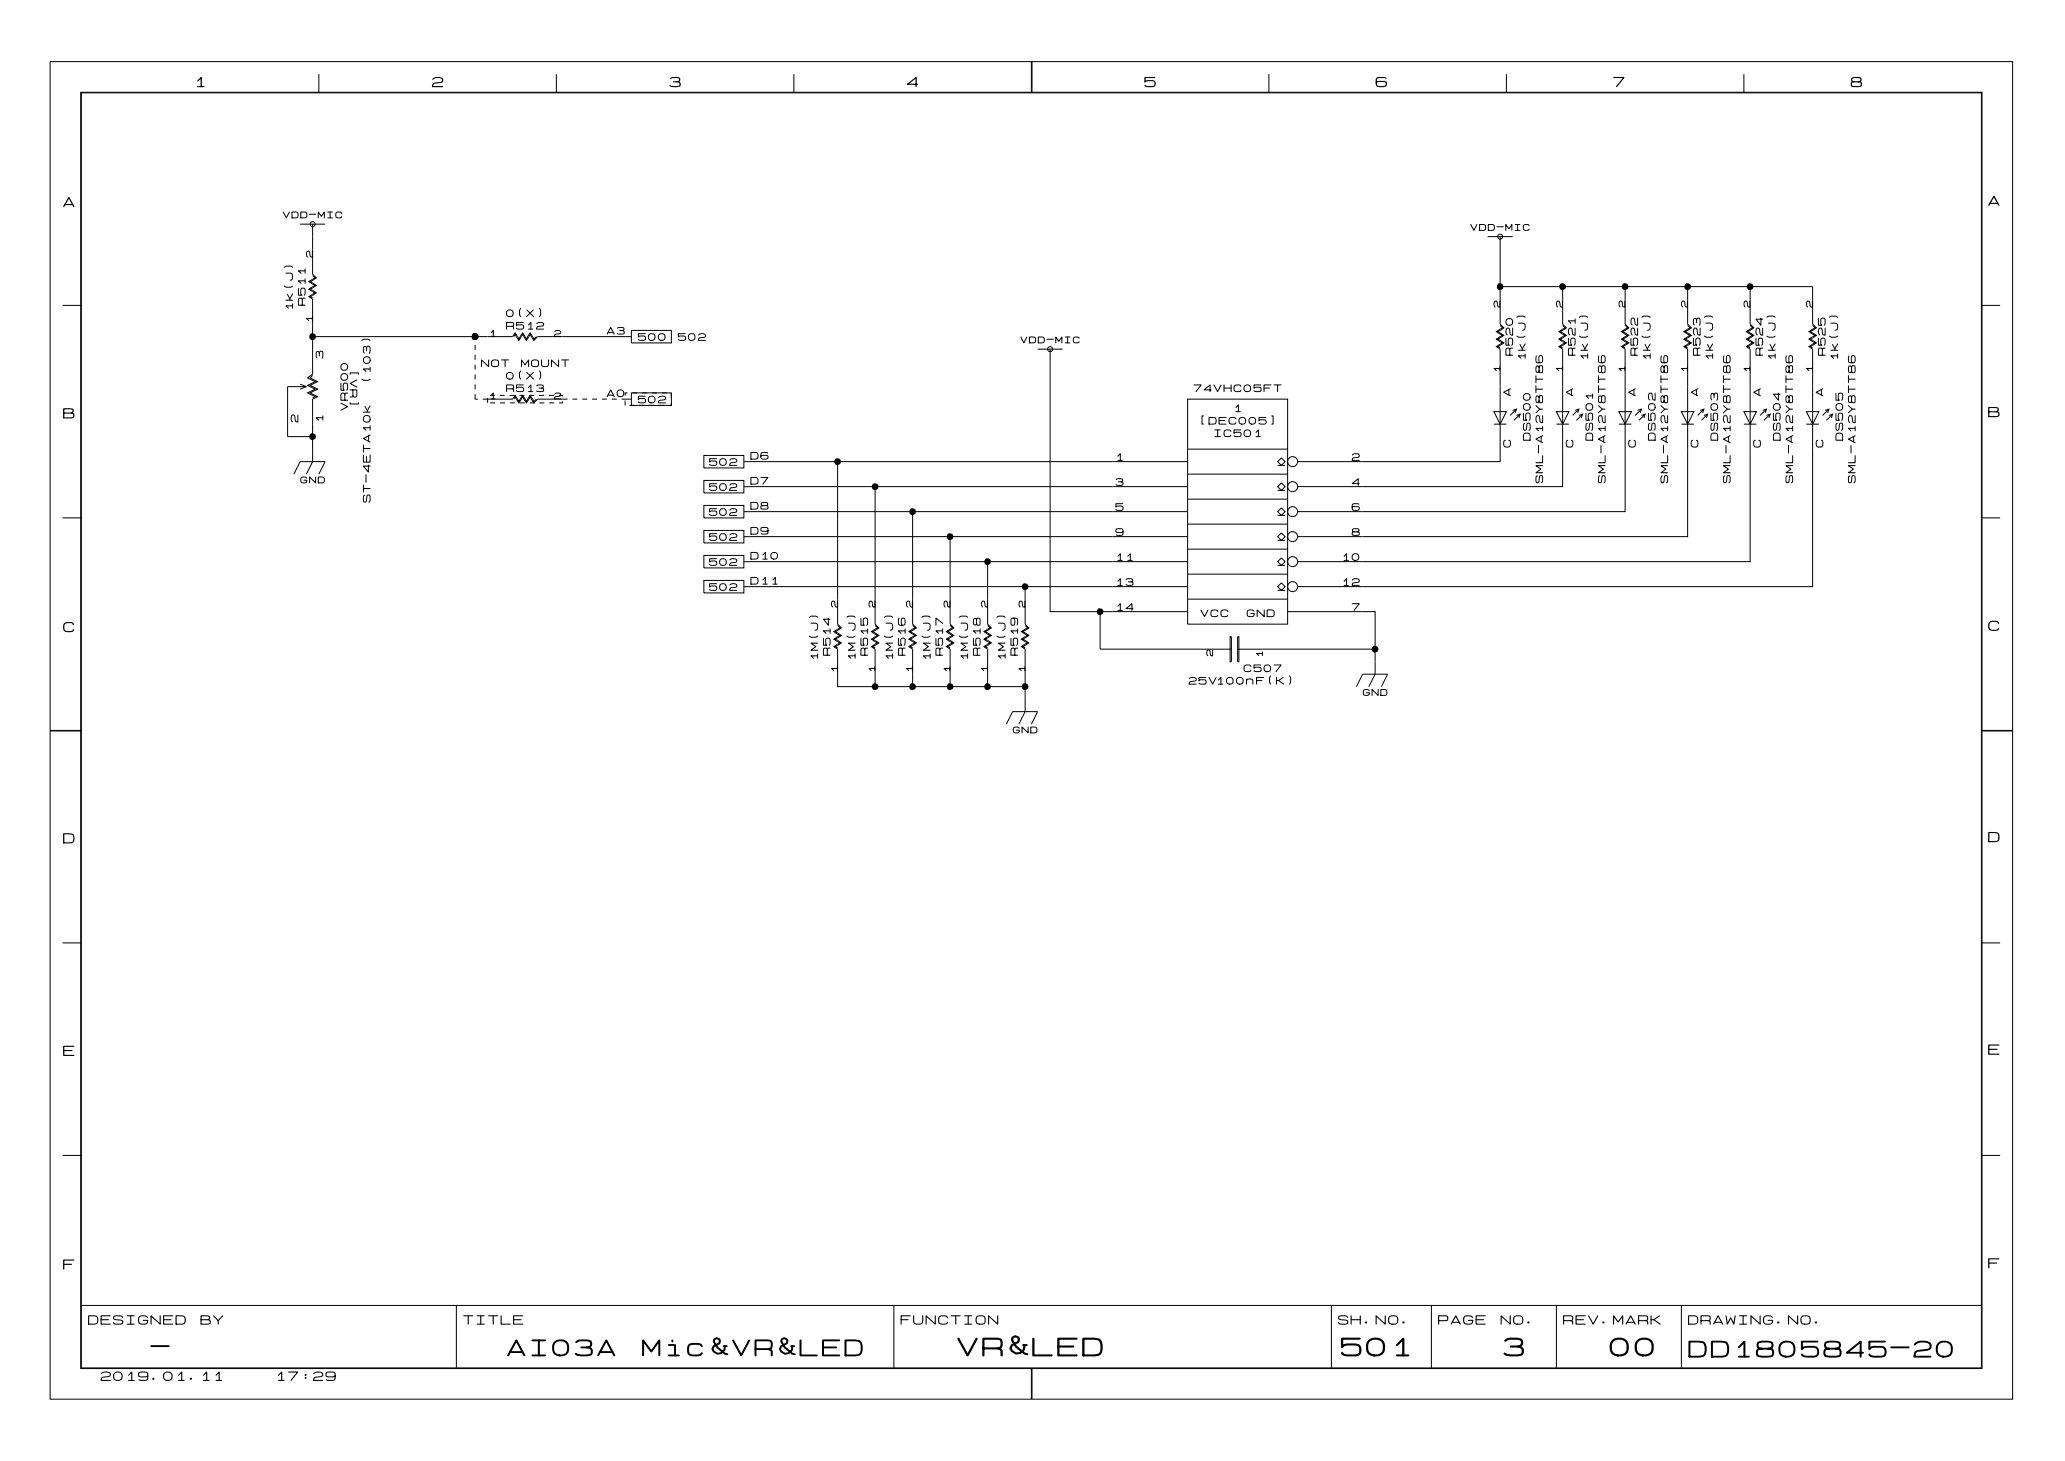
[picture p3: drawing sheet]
<svg xmlns="http://www.w3.org/2000/svg" width="297mm" height="210mm" viewBox="0 0 297 210" stroke-linecap="round" stroke-linejoin="round" font-family="sans-serif">
<g fill="none" stroke="#000" stroke-width=".14">
<path d="M7.2 8.9h282v192.1h-282zM11.6 13.3h273.2v183.3h-273.2zM11.7 13.3h273v183.2h-273zM45.8 10.6v2.7M79.9 10.6v2.7M114.1 10.6v2.7M148.2 8.9v4.4M148.3 8.9v4.4M182.3 10.6v2.7M216.4 10.6v2.7M250.6 10.6v2.7M43.1 32.2h3.6"/>
<path d="M44.9 39.6l.4 .3-.9 .6 .9 .5-.9 .5 .9 .6-.9 .5 .5 .4v3.6M44.9 32.2v7.2l.6 .5-.9 .6 .9 .5-.9 .5 .9 .6-.9 .5 .3 .2M213.7 34h3.6M215.5 35.8v7.2M215.5 34v1.8M9 43.9h2.7M43.1 55.2l.9 .3M44 55.5h-2.7v7.2M44 55.5l-.9 .4M44.9 53.9l-.3 .4 1 .5-1 .6 1 .5-1 .5 1 .6-.7 .3v3.6M44.9 46.6v7.2l-.7 .5 1.1 .5-1.1 .6 1.1 .5-1.1 .5 1.1 .6-.4 .2M44.9 48.4h25.2"/>
<path d="M68.3 56.6v.7h.3M68.3 48.4v.5M68.3 49.6v.7M68.3 51v.7M68.3 52.4v.7M68.3 53.8v.7M68.3 55.2v.7M69.3 57.3h.8M70.1 57.3h3.5l.4-.5 .5 .9 .6-.9 .5 .9 .6-.9 .5 .9 .4-.4M70.1 57.2v.7M70.1 48.4h3.6l.3-.6 .5 .9 .6-.9 .5 .9 .6-.9 .5 .9 .4-.3M70.4 56.8h.7"/>
<path d="M70.4 57.9h.7M71.8 56.8h.7M71.8 57.9h.8M73.2 56.8h.7M73.3 57.9h.7M73.8 57.3l.2-.3 .5 .9 .6-.9 .5 .9 .6-.9 .5 .9 .5-.6h3.6M73.8 48.4l.2-.4 .5 .9 .6-.9 .5 .9 .6-.9 .5 .9 .5-.5h3.6M74.6 56.8h.7M74.7 57.9h.7M76 56.8h.8M76.1 57.9h.7M77.5 56.8h.7"/>
<path d="M77.5 57.9h.7M78.9 56.8h.7M78.9 57.9h.7M80.3 56.8h.5v.2M80.8 57.7v.2h-.5M80.8 57.3h.7M80.8 48.4h9M82.2 57.3h.8M83.7 57.3h.7M85.1 57.3h.7M86.5 57.3h.7M87.9 57.3h.7"/>
<path d="M89.3 57.3h.5M89.8 57.5v.7M89.8 48.4h.9M89.8 57.3h.9M90.1 56.4h-.3v.4M90.4 58.2h.7M90.7 47.5h5.8v1.8h-5.8zM90.7 56.4h5.8v1.8h-5.8zM90.8 56.4h.8M91.8 58.2h.8M92.3 56.4h.7M93.3 58.2h.7"/>
<path d="M93.7 56.4h.7M94.7 58.2h.7M95.1 56.4h.7M96.5 57.9v.3h-.4M96.5 56.5v.7M149.1 50.2h3.6M150.9 52v35.9h19.7M150.9 50.2v1.8M170.6 57.3h14.4v32.4h-14.4zM214.6 59.1h1.8l-.9 1.8zM215.5 41.2h44.9v5.4l.6 .5-.9 .5 .9 .6-.9 .5 .9 .6-.9 .5 .3 .2M215.5 46.7l.4 .4-.9 .5 .9 .6-.9 .5 .9 .6-.9 .5 .5 .4v14.3"/>
<path d="M215.5 43v3.6l.6 .5-.9 .5 .9 .6-.9 .5 .9 .6-.9 .5 .3 .2M217.3 59l.6-.2-.2 .5M217.9 58.8l-.9 .9M217.9 59.7l.5-.2-.2 .5M218.4 59.5l-.9 .9M223.6 59.1h1.8l-.9 1.8zM224.5 41.2v5.4l.5 .5-.8 .5 .8 .6-.8 .5 .8 .6-.8 .5 .3 .2M224.5 46.8l.4 .3-.9 .5 .9 .6-.9 .5 .9 .6-.9 .5 .5 .4v19.7h-38.1M226.3 59l.5-.2-.1 .5M226.8 58.8l-.9 .9M226.8 59.7l.6-.2-.2 .5M227.4 59.5l-.9 .9"/>
<path d="M232.6 59.1h1.8l-.9 1.8zM233.5 41.2v5.4l.5 .5-.9 .5 .9 .6-.9 .5 .9 .6-.9 .5 .4 .2M233.5 46.7l.3 .4-.8 .5 .8 .6-.8 .5 .8 .6-.8 .5 .5 .4v14.3M235.3 59l.5-.2-.2 .5M235.8 58.8l-.9 .9M235.8 59.7l.6-.2-.2 .5M236.4 59.5l-.9 .9M241.6 59.1h1.8l-.9 1.8zM242.5 41.2v5.4l.5 .5-.9 .5 .9 .6-.9 .5 .9 .6-.9 .5 .4 .2M242.5 46.7l.3 .4-.9 .5 .9 .6-.9 .5 .9 .6-.9 .5 .6 .4v26.9h-56.1M244.3 59l.5-.2-.2 .5M244.8 58.8l-.9 .9"/>
<path d="M244.8 59.7l.5-.2-.1 .5M245.3 59.5l-.9 .9M250.6 59.1h1.7l-.9 1.8zM251.4 41.2v5.4M251.4 49.1l.4 .2-.9 .5 .5 .4M251.4 48.9l.6 .4-.9 .5 .3 .2M251.4 47.3l-.5 .3 .9 .6-.9 .5 .5 .4M251.4 46.6l.6 .5-.9 .5 .9 .6-.9 .5 .3 .2M251.4 46.7l.4 .4-.4 .2M251.4 50.2v30.5h-65M253.2 59l.6-.2-.2 .5M253.8 58.8l-.9 .9"/>
<path d="M253.8 59.7l.5-.2-.2 .5M254.3 59.5l-.9 .9M259.5 59.1h1.8l-.9 1.8zM260.4 46.7l.4 .4-.9 .5 .9 .6-.9 .5 .9 .6-.9 .5 .5 .4v34.1h-74M262.2 59l.6-.2-.2 .5M262.8 58.8l-.9 .9M262.8 59.7l.5-.2-.2 .5M263.3 59.5l-.9 .9M284.7 43.9h2.7M9 74.4h2.7M41.3 62.7h3.6M42.2 68.1l.9-1.8h3.6l-.9 1.8"/>
<path d="M44.9 60.9v5.4l-.9 1.8M101.1 65.4h5.8v1.8h-5.8zM101.1 69h5.8v1.8h-5.8zM101.1 72.6h5.8v1.8h-5.8zM101.1 76.2h5.8v1.8h-5.8zM101.1 79.8h5.8v1.8h-5.8zM106.9 66.3h.9M120.3 66.3v19.8M125.7 69.9v16.2M131.1 73.5v16.2l.6 .5-.9 .5 .9 .6-.9 .5 .9 .6-.9 .5 .3 .2M136.5 77.1v12.6l.5 .5-.9 .5 .9 .6-.9 .5 .9 .6-.9 .5 .4 .2M170.6 66.3h-62.8"/>
<path d="M170.6 69.9h-63.7M170.6 73.5h-63.7M170.6 77.1h-63.7M170.6 64.5h14.4M170.6 71.7h14.4M170.6 78.9h14.4M170.6 75.3h14.4M170.6 68.1h14.4M183.6 66.3l.5-.5 .5 .5-.5 .6zM183.6 69.9l.5-.5 .5 .5-.5 .6zM183.6 73.5l.5-.5 .5 .5-.5 .5zM183.6 77.1l.5-.5 .5 .5-.5 .5z"/>
<path d="M183.6 66.9h1M183.6 70.5h1M183.6 74h1M183.6 77.6h1M214.6 60.9h1.8M215.5 64.5v1.8h-29.1M223.6 60.9h1.8M232.6 60.9h1.8M233.5 64.5v9h-47.1M241.6 60.9h1.8M250.6 60.9h1.7M259.5 60.9h1.8"/>
<path d="M284.7 74.4h2.7M101.1 83.4h5.8v1.8h-5.8zM120.3 96.9v1.8h21.6M120.3 89.9l.4 .3-.9 .6 .9 .5-.9 .5 .9 .6-.9 .5 .5 .4v3.6M120.3 86.1v3.6l.6 .5-.9 .6 .9 .5-.9 .5 .9 .6-.9 .5 .3 .2M125.7 96.9v1.8M125.7 89.9l.4 .3-.9 .6 .9 .5-.9 .5 .9 .6-.9 .5 .5 .4v3.6M125.7 86.1v3.6l.6 .5-.9 .6 .9 .5-.9 .5 .9 .6-.9 .5 .3 .2M131.1 92.5l-.5 .4 .5 .4v5.4M131.1 89.9l.4 .3-.9 .5 .9 .6-.9 .5 .5 .4M131.1 92.2l.4 .2-.4 .2M136.5 89.9l.4 .3-.9 .5 .9 .6-.9 .5 .9 .6-.9 .5 .5 .4v5.4"/>
<path d="M141.9 98.7h5.4M141.9 80.7v5.4M141.9 96.9v1.8M141.9 89.9l.4 .3-.9 .5 .9 .6-.9 .5 .9 .6-.9 .5 .5 .4v3.6M141.9 86.1v3.6l.5 .5-.9 .5 .9 .6-.9 .5 .9 .6-.9 .5 .4 .2M147.3 84.3v5.4l.5 .5-.9 .5 .9 .6-.9 .5 .9 .6-.9 .5 .4 .2M147.3 89.9l.3 .3-.9 .5 .9 .6-.9 .5 .9 .6-.9 .5 .6 .4v8.9l-.9 1.8M158.1 87.9v5.4h18.8M170.6 80.7h-63.7M170.6 84.3h-63.7M170.6 82.5h14.4M170.6 86.1h14.4"/>
<path d="M176.7 91.5h.2v3.6h-.2zM177.8 91.5h.2v3.6h-.2zM183.6 80.7l.5-.5 .5 .5-.5 .5zM183.6 84.3l.5-.6 .5 .6-.5 .5zM183.6 81.2h1M183.6 84.8h1M185 87.9h12.6v9l-.9 1.8M194.9 98.7l.9-1.8h3.6l-.9 1.8M197.6 93.3h-19.8M7.2 105h4.5M7.2 104.9h4.5M144.6 104l.9-1.8h3.6l-.9 1.8"/>
<path d="M284.7 104.9h4.5M284.7 105h4.5M9 135.5h2.7M284.7 135.5h2.7M9 166h2.7M284.7 166h2.7M11.7 187.6h273M65.6 187.6v8.9M128.4 187.6v8.9M148.2 196.5v4.5M148.3 196.5v4.5M191.3 187.6v8.9"/>
<path d="M205.7 187.6v8.9M223.6 187.6v8.9M241.6 187.6v8.9"/>
<circle cx="44.9" cy="32.2" r=".36"/>
<circle cx="215.5" cy="34" r=".36"/>
<circle cx="150.9" cy="50.2" r=".36"/>
<circle cx="185.7" cy="66.3" r=".72"/>
<circle cx="185.7" cy="73.5" r=".72"/>
<circle cx="185.7" cy="77.1" r=".72"/>
<circle cx="185.7" cy="69.9" r=".72"/>
<circle cx="185.7" cy="80.7" r=".72"/>
<circle cx="185.7" cy="84.3" r=".72"/>
</g>
<g fill="#000">
<path d="M44.6 47.9h.3l.4 .2 .1 .3-.1 .3-.4 .2-.3-.1-.2-.3 .1-.3zM68 47.9h.2l.5 .2 .1 .3-.2 .3-.4 .2-.3-.1-.1-.3v-.3zM215.2 40.8l.3-.1 .4 .2 .1 .3-.1 .3-.4 .2-.3-.1-.1-.3v-.3zM224.2 40.8l.3-.1 .4 .2 .1 .3-.1 .3-.4 .2-.3-.1-.2-.3 .1-.3zM233.2 40.8l.3-.1 .4 .2 .1 .3-.1 .3-.5 .2-.2-.1-.2-.3v-.3zM242.2 40.8l.3-.1 .4 .2 .1 .3-.2 .3-.4 .2-.3-.1-.1-.3v-.3zM251.2 40.8l.2-.1 .5 .2v.3l-.1 .3-.4 .2-.3-.1-.1-.3v-.3zM44.6 62.3l.3-.1 .4 .2 .1 .3-.1 .4-.4 .1-.3-.1-.2-.2 .1-.3zM120 65.9l.3-.1 .4 .2 .1 .3-.1 .3-.4 .2-.3-.1-.1-.2v-.4zM125.4 69.5l.3-.1 .4 .2 .1 .3-.1 .3-.4 .2-.3-.1-.1-.3v-.3zM130.8 73.1l.3-.1 .4 .2 .1 .3-.1 .3-.4 .2-.3-.1-.1-.3v-.3zM136.2 76.7l.3-.1 .4 .2 .1 .3-.1 .3-.4 .2-.3-.1-.2-.3 .1-.3z"/>
<path d="M125.4 98.2h.3l.4 .2 .1 .3-.1 .3-.4 .1-.3-.1-.1-.2v-.3zM130.8 98.2h.3l.4 .2 .1 .3-.1 .3-.4 .1-.3-.1-.1-.2v-.3zM136.2 98.2h.3l.4 .2 .1 .3-.1 .3-.4 .1-.3-.1-.2-.2 .1-.3zM141.6 98.2h.3l.4 .2 .1 .3-.1 .3-.5 .1-.2-.1-.2-.2v-.3zM141.6 80.3l.3-.1 .4 .2 .1 .3-.1 .3-.5 .2-.2-.1-.2-.3v-.3zM147 98.2h.3l.4 .2 .1 .3-.1 .3-.5 .1-.3-.1-.1-.2v-.3zM147 83.9l.3-.1 .4 .2 .1 .3-.1 .3-.5 .2-.3-.1-.1-.3v-.3zM157.8 87.5l.2-.1 .5 .2 .1 .3-.2 .3-.4 .2-.3-.1-.1-.3v-.3zM197.3 92.8h.3l.4 .2 .1 .3-.2 .3-.4 .2-.3-.1-.1-.3v-.3z"/>
</g>
<g font-size="3.6">
<text x="137.4" y="195.4">VR&amp;LED</text>
<text x="192.5" y="195.4">501</text>
<text x="215.9" y="195.4">3</text>
<text x="231.1" y="195.4">00</text>
</g>
<g font-size="3.2">
<text x="21.6" y="195.3">-</text>
<text x="72.8" y="195.3">AI03A</text>
<text x="92.1" y="195.3">Mic&amp;VR&amp;LED</text>
<text x="242.5" y="195.5">DD1805845-20</text>
</g>
<g font-size="2">
<text x="27.9" y="12.8">1</text>
<text x="62" y="12.8">2</text>
<text x="96.1" y="12.8">3</text>
<text x="130.2" y="12.8">4</text>
<text x="164.3" y="12.8">5</text>
<text x="197.6" y="12.8">6</text>
<text x="231.7" y="12.8">7</text>
<text x="265.8" y="12.8">8</text>
<text x="285.6" y="29.8">A</text>
<text x="9" y="30">A</text>
<text x="9" y="60.4">B</text>
<text x="285.6" y="60.2">B</text>
<text x="9" y="91.1">C</text>
<text x="285.6" y="90.9">C</text>
<text x="9" y="121.4">D</text>
<text x="285.6" y="121.3">D</text>
<text x="9" y="152">E</text>
<text x="285.6" y="151.8">E</text>
<text x="9" y="182.7">F</text>
<text x="285.6" y="182.5">F</text>
</g>
<g font-size="1.8">
<text x="12.6" y="190.6">DESIGNED</text>
<text x="28.7" y="190.6">BY</text>
<text x="66.5" y="190.6">TITLE</text>
<text x="129.3" y="190.6">FUNCTION</text>
<text x="192.2" y="190.6">SH.NO.</text>
<text x="206.6" y="190.6">PAGE</text>
<text x="215.5" y="190.6">NO.</text>
<text x="224.5" y="190.6">REV.MARK</text>
<text x="242.5" y="190.6">DRAWING.NO.</text>
<text x="14.4" y="198.6">2019.01.11</text>
<text x="39.5" y="198.6">17:29</text>
</g>
<g font-size="1.4">
<text x="42.3" y="44.7" transform="rotate(-90 42.3 44.7)">1k(J)</text>
<text x="44.1" y="44" transform="rotate(-90 44.1 44)">R511</text>
<text x="72.7" y="47.5">R512</text>
<text x="72.7" y="45.7">0(X)</text>
<text x="46.6" y="51.6" transform="rotate(-90 46.6 51.6)">3</text>
<text x="50.1" y="53" transform="rotate(90 50.1 53)">[VR]</text>
<text x="69.1" y="52.9">NOT</text>
<text x="74.8" y="52.9">MOUNT</text>
<text x="87.1" y="48.3">A3</text>
<text x="91.6" y="49.2">500</text>
<text x="97.4" y="49.2">502</text>
<text x="217.6" y="51.1" transform="rotate(-90 217.6 51.1)">R520</text>
<text x="219.4" y="51.9" transform="rotate(-90 219.4 51.9)">1k(J)</text>
<text x="226.6" y="51.1" transform="rotate(-90 226.6 51.1)">R521</text>
<text x="228.4" y="51.9" transform="rotate(-90 228.4 51.9)">1k(J)</text>
<text x="235.5" y="51.1" transform="rotate(-90 235.5 51.1)">R522</text>
<text x="237.3" y="51.9" transform="rotate(-90 237.3 51.9)">1k(J)</text>
<text x="244.5" y="51.1" transform="rotate(-90 244.5 51.1)">R523</text>
<text x="246.3" y="51.9" transform="rotate(-90 246.3 51.9)">1k(J)</text>
<text x="253.5" y="51.1" transform="rotate(-90 253.5 51.1)">R524</text>
<text x="255.3" y="51.9" transform="rotate(-90 255.3 51.9)">1k(J)</text>
<text x="262.5" y="51.1" transform="rotate(-90 262.5 51.1)">R525</text>
<text x="264.3" y="51.9" transform="rotate(-90 264.3 51.9)">1k(J)</text>
<text x="50.2" y="59" transform="rotate(-90 50.2 59)">VR500</text>
<text x="53.4" y="55.2" transform="rotate(-90 53.4 55.2)">(103)</text>
<text x="72.7" y="56.5">R513</text>
<text x="72.7" y="54.7">0(X)</text>
<text x="87.1" y="57.2">A0</text>
<text x="91.6" y="58.1">502</text>
<text x="171.4" y="56.5">74VHC05FT</text>
<text x="177.2" y="59.4">1</text>
<text x="217.3" y="57" transform="rotate(-90 217.3 57)">A</text>
<text x="226.2" y="57" transform="rotate(-90 226.2 57)">A</text>
<text x="235.2" y="57" transform="rotate(-90 235.2 57)">A</text>
<text x="244.2" y="57" transform="rotate(-90 244.2 57)">A</text>
<text x="253.2" y="57" transform="rotate(-90 253.2 57)">A</text>
<text x="262.2" y="57" transform="rotate(-90 262.2 57)">A</text>
<text x="43" y="60.8" transform="rotate(-90 43 60.8)">2</text>
<text x="46.6" y="60.8" transform="rotate(-90 46.6 60.8)">1</text>
<text x="172.2" y="61.2">[DEC005]</text>
<text x="174.3" y="63">IC501</text>
<text x="217.3" y="64.3" transform="rotate(-90 217.3 64.3)">C</text>
<text x="220.1" y="63.4" transform="rotate(-90 220.1 63.4)">DS500</text>
<text x="226.2" y="64.3" transform="rotate(-90 226.2 64.3)">C</text>
<text x="229.1" y="63.4" transform="rotate(-90 229.1 63.4)">DS501</text>
<text x="235.2" y="64.3" transform="rotate(-90 235.2 64.3)">C</text>
<text x="238" y="63.4" transform="rotate(-90 238 63.4)">DS502</text>
<text x="244.2" y="64.3" transform="rotate(-90 244.2 64.3)">C</text>
<text x="247" y="63.4" transform="rotate(-90 247 63.4)">DS503</text>
<text x="253.2" y="64.3" transform="rotate(-90 253.2 64.3)">C</text>
<text x="256" y="63.4" transform="rotate(-90 256 63.4)">DS504</text>
<text x="262.2" y="64.3" transform="rotate(-90 262.2 64.3)">C</text>
<text x="265" y="63.4" transform="rotate(-90 265 63.4)">DS505</text>
<text x="101.8" y="67.1">502</text>
<text x="101.8" y="70.7">502</text>
<text x="107.8" y="66.2">D6</text>
<text x="107.8" y="69.8">D7</text>
<text x="160.2" y="66.4">1</text>
<text x="160.2" y="70">3</text>
<text x="194.2" y="66.4">2</text>
<text x="194.2" y="70">4</text>
<text x="221.9" y="69.5" transform="rotate(-90 221.9 69.5)">SML-A12Y8TT86</text>
<text x="230.9" y="69.5" transform="rotate(-90 230.9 69.5)">SML-A12Y8TT86</text>
<text x="239.8" y="69.5" transform="rotate(-90 239.8 69.5)">SML-A12Y8TT86</text>
<text x="248.8" y="69.5" transform="rotate(-90 248.8 69.5)">SML-A12Y8TT86</text>
<text x="257.8" y="69.5" transform="rotate(-90 257.8 69.5)">SML-A12Y8TT86</text>
<text x="266.8" y="69.5" transform="rotate(-90 266.8 69.5)">SML-A12Y8TT86</text>
<text x="53.4" y="72.2" transform="rotate(-90 53.4 72.2)">ST-4ETA10k</text>
<text x="101.8" y="74.3">502</text>
<text x="101.8" y="77.9">502</text>
<text x="107.8" y="73.4">D8</text>
<text x="107.8" y="77">D9</text>
<text x="160.2" y="73.6">5</text>
<text x="160.2" y="77.2">9</text>
<text x="194.2" y="77.2">8</text>
<text x="194.2" y="73.6">6</text>
<text x="101.8" y="81.5">502</text>
<text x="107.8" y="80.6">D10</text>
<text x="160.2" y="80.8">11</text>
<text x="192.7" y="80.8">10</text>
<text x="101.8" y="85.1">502</text>
<text x="107.8" y="84.2">D11</text>
<text x="160.2" y="84.4">13</text>
<text x="160.2" y="87.9">14</text>
<text x="172.4" y="88.8">VCC</text>
<text x="179.1" y="88.8">GND</text>
<text x="192.7" y="84.4">12</text>
<text x="194.2" y="87.9">7</text>
<text x="117.7" y="95" transform="rotate(-90 117.7 95)">1M(J)</text>
<text x="119.5" y="94.3" transform="rotate(-90 119.5 94.3)">R514</text>
<text x="123.1" y="95" transform="rotate(-90 123.1 95)">1M(J)</text>
<text x="124.9" y="94.3" transform="rotate(-90 124.9 94.3)">R515</text>
<text x="128.5" y="95" transform="rotate(-90 128.5 95)">1M(J)</text>
<text x="130.3" y="94.3" transform="rotate(-90 130.3 94.3)">R516</text>
<text x="133.9" y="95" transform="rotate(-90 133.9 95)">1M(J)</text>
<text x="135.7" y="94.3" transform="rotate(-90 135.7 94.3)">R517</text>
<text x="139.3" y="95" transform="rotate(-90 139.3 95)">1M(J)</text>
<text x="141.1" y="94.3" transform="rotate(-90 141.1 94.3)">R518</text>
<text x="144.7" y="95" transform="rotate(-90 144.7 95)">1M(J)</text>
<text x="146.5" y="94.3" transform="rotate(-90 146.5 94.3)">R519</text>
<text x="170.7" y="98.5">25V100nF(K)</text>
<text x="178.6" y="96.7">C507</text>
</g>
<g font-size="1.3">
<text x="40.6" y="31.5">VDD-MIC</text>
<text x="211.2" y="33.3">VDD-MIC</text>
<text x="45.1" y="37" transform="rotate(-90 45.1 37)">2</text>
<text x="45.1" y="46.4" transform="rotate(-90 45.1 46.4)">1</text>
<text x="215.7" y="44.2" transform="rotate(-90 215.7 44.2)">2</text>
<text x="224.7" y="44.2" transform="rotate(-90 224.7 44.2)">2</text>
<text x="233.7" y="44.2" transform="rotate(-90 233.7 44.2)">2</text>
<text x="242.7" y="44.2" transform="rotate(-90 242.7 44.2)">2</text>
<text x="251.6" y="44.2" transform="rotate(-90 251.6 44.2)">2</text>
<text x="260.6" y="44.2" transform="rotate(-90 260.6 44.2)">2</text>
<text x="70.2" y="48.5">1</text>
<text x="79.6" y="48.5">2</text>
<text x="146.6" y="49.5">VDD-MIC</text>
<text x="215.7" y="53.6" transform="rotate(-90 215.7 53.6)">1</text>
<text x="224.7" y="53.6" transform="rotate(-90 224.7 53.6)">1</text>
<text x="233.7" y="53.6" transform="rotate(-90 233.7 53.6)">1</text>
<text x="242.7" y="53.6" transform="rotate(-90 242.7 53.6)">1</text>
<text x="251.6" y="53.6" transform="rotate(-90 251.6 53.6)">1</text>
<text x="260.6" y="53.6" transform="rotate(-90 260.6 53.6)">1</text>
<text x="70.2" y="57.5">1</text>
<text x="79.6" y="57.5">2</text>
<text x="43.1" y="69.6">GND</text>
<text x="120.5" y="87.3" transform="rotate(-90 120.5 87.3)">2</text>
<text x="125.9" y="87.3" transform="rotate(-90 125.9 87.3)">2</text>
<text x="131.3" y="87.3" transform="rotate(-90 131.3 87.3)">2</text>
<text x="136.7" y="87.3" transform="rotate(-90 136.7 87.3)">2</text>
<text x="142.1" y="87.3" transform="rotate(-90 142.1 87.3)">2</text>
<text x="147.5" y="87.3" transform="rotate(-90 147.5 87.3)">2</text>
<text x="174.4" y="94.3" transform="rotate(-90 174.4 94.3)">2</text>
<text x="181.6" y="94.5" transform="rotate(-90 181.6 94.5)">1</text>
<text x="120.5" y="96.7" transform="rotate(-90 120.5 96.7)">1</text>
<text x="125.9" y="96.7" transform="rotate(-90 125.9 96.7)">1</text>
<text x="131.3" y="96.7" transform="rotate(-90 131.3 96.7)">1</text>
<text x="136.7" y="96.7" transform="rotate(-90 136.7 96.7)">1</text>
<text x="142.1" y="96.7" transform="rotate(-90 142.1 96.7)">1</text>
<text x="147.5" y="96.7" transform="rotate(-90 147.5 96.7)">1</text>
<text x="195.8" y="100.1">GND</text>
<text x="145.5" y="105.5">GND</text>
</g>
</svg>
